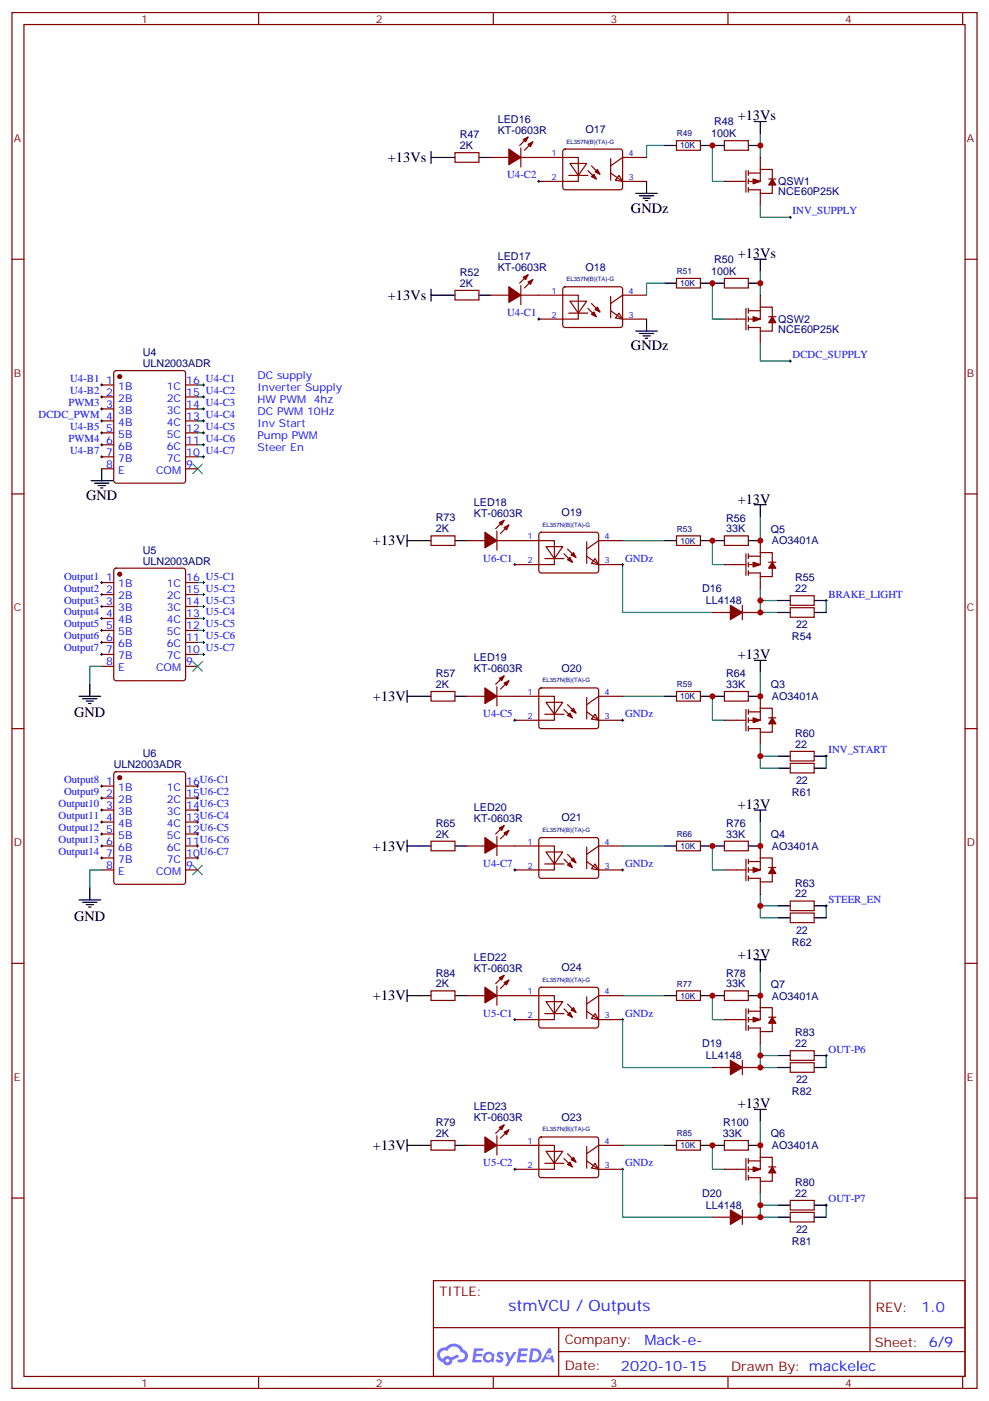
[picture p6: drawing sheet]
<svg xmlns="http://www.w3.org/2000/svg" width="291mm" height="413mm" viewBox="0 0 291 413" stroke-linecap="round" stroke-linejoin="round" font-family="sans-serif">
<g fill="none" stroke="#870000" stroke-width=".35">
<path d="M3.5 3.7h284.4v405.3h-284.4zM7.1 7.2h277.2v398.3h-277.2zM76.2 3.7v3.5M145.3 3.7v3.5M214.5 3.7v3.5M283.6 3.7v3.5M3.5 76.4h3.6M284.3 76.4h3.6M3.5 145.5h3.6M284.3 145.5h3.6M3.5 214.7h3.6M284.3 214.7h3.6"/>
<path d="M3.5 283.8h3.6M284.3 283.8h3.6M3.5 353h3.6M284.3 353h3.6M127.7 377.3h156.6v28.2h-156.6zM256.3 377.3v20.9M127.7 391.1h156.5M164.6 398.2h119.6M164.6 391.1v14.2M76.2 405.5v3.5M145.3 405.5v3.5M214.5 405.5v3.5"/>
<path d="M283.6 405.5v3.5"/>
</g>
<g fill="#5487ff">
<path d="M146.7 398.5a1.22 1.22 0 0 1 1.7 .2l-.4 .6a.47 .47 0 0 0-.3-.4 .47 .47 0 0 0-.5 .2l.1 .2a1.14 1.14 0 0 1 .8 1.8 1.14 1.14 0 0 1-1.9 0l-.2-.2 .5-.6 .7 .5a.29 .29 0 0 0 .3-.3 .29 .29 0 0 0-.2-.3 1.04 1.04 0 0 1-.6-1.7z"/>
<path d="M139.7 397.2h2.4l.3 .2-.2 .5-1.8 .1-.1 .8h1.5l.3 .4-.3 .4h-1.6l-.2 1.1h1.7l.2 .3-.2 .3-2.6 .1z"/>
<path d="M152.8 397.2h2.4l.3 .2-.1 .5-1.8 .1-.2 .8h1.6l.3 .4-.4 .4h-1.6l-.1 1.1h1.7l.2 .3-.2 .3-2.6 .1z"/>
<path d="M161.6 397.2h.7l.3 1.3-.6 .3a.69 .69 0 0 0-1 .3 .69 .69 0 0 0 .4 .9 .69 .69 0 0 0 .9-.6l.5-.2 .6 2.2h-.8l-.2-.9h-1.8l-.5 .9h-.8z"/>
<path d="M148.8 398.3h.8l.6 1.8 1.1-1.8h.9l-2.6 4.2h-.8l.9-1.5z"/>
<path d="M156.4 397.2l-.6 4.2h1.3a2.11 2.11 0 0 0 2.5-2.1 2.11 2.11 0 0 0-2.5-2.1zM157.1 398a1.39 1.39 0 0 1 1.7 1.4 1.39 1.39 0 0 1-1.8 1.3h-.3z"/>
<path d="M142.7 398.8a1.54 1.54 0 0 0-.1 2.2 1.54 1.54 0 0 0 2.2 .1l.6 .3 .3-2.3-.2-.3h-.4a1.49 1.49 0 0 0-2.4 0zM143 399.8a.94 .94 0 0 1 1.8 0 .94 .94 0 0 1-1.8 0z"/>
<path d="M129.4 397.6a2.18 2.18 0 0 0 1.1 3.7 1.44 1.44 0 0 0 1.6 .9 1.44 1.44 0 0 0 1.2-1.4l2-1.1-.5-.7-1.9 1a1.47 1.47 0 0 0-2.4 .4 1.39 1.39 0 0 1-.7-1.9 1.39 1.39 0 0 1 2-.5 2.12 2.12 0 0 1 2.2-1.3 2.12 2.12 0 0 1 1.9 1.7 1.14 1.14 0 0 1 1.1 1.4 1.14 1.14 0 0 1-1.7 .7 .43 .43 0 0 0-.5 .4 .43 .43 0 0 0 .4 .5 1.98 1.98 0 0 0 2.5-1.2 1.98 1.98 0 0 0-1.2-2.6 3.1 3.1 0 0 0-5.3-.6l-.9 .1zM131.3 400.9a.55 .55 0 0 1 1.1 0 .55 .55 0 0 1-1.1 0z"/>
<circle cx="161.6" cy="399.3" r=".26"/>
</g>
<g fill="#870000" stroke="#870000" stroke-width=".35">
<path d="M221.9 52.7l2.1 .7-2.1 .8z"/>
<path d="M227.5 52.7l1.1 1.8h-2.1z"/>
<path d="M174.3 52l.7-.7 .7 1.4z"/>
<path d="M175.3 50.6l.7-.7 .7 1.4z"/>
<path d="M174.3 92.6l.7-.7 .7 1.4z"/>
<path d="M176 90.5l.7 1.4-1.4-.7z"/>
<path d="M221.9 93.3l2.1 .7-2.1 .7z"/>
<path d="M227.5 93.3l1.1 1.8h-2.1z"/>
<path d="M167.2 210.8l.7-.7 .7 1.4z"/>
<path d="M168.3 209.4l.7-.7 .7 1.4z"/>
<path d="M221.9 211.5l2.1 .7-2.1 .7z"/>
<path d="M227.5 211.5l1.1 1.8h-2.1z"/>
<path d="M221.9 255.6l2.1 .7-2.1 .7z"/>
<path d="M227.5 255.6l1.1 1.8h-2.1z"/>
<path d="M167.2 254.9l.7-.7 .7 1.4z"/>
<path d="M168.3 253.5l.7-.7 .7 1.4z"/>
<path d="M167.2 343.1l.7-.7 .7 1.4z"/>
<path d="M168.3 341.7l.7-.7 .7 1.4z"/>
<path d="M221.9 343.8l2.1 .7-2.1 .7z"/>
<path d="M227.5 343.8l1.1 1.7h-2.1z"/>
<path d="M221.9 299.7l2.1 .7-2.1 .7z"/>
<path d="M227.5 299.7l1.1 1.7h-2.1z"/>
<path d="M167.2 299l.7-.7 .7 1.4z"/>
<path d="M168.3 297.6l.7-.7 .7 1.4z"/>
<path d="M215.2 356.5l3.5 2.1-3.5 2.1z"/>
<path d="M215.2 312.4l3.5 2.1-3.5 2.1z"/>
<path d="M221.9 165.6l2.1 .7-2.1 .7z"/>
<path d="M227.5 165.6l1.1 1.8h-2.1z"/>
<path d="M167.2 164.9l.7-.7 .7 1.4z"/>
<path d="M168.3 163.5l.7-.7 .7 1.4z"/>
<path d="M155.6 42.5l1.4-.7-.7 1.4z"/>
<path d="M154.2 41.1l1.4-.7-.7 1.4z"/>
<path d="M149.9 43.9l3.6 2.5-3.6 2.1z"/>
<path d="M155.6 83.1l1.4-.7-.7 1.4z"/>
<path d="M154.2 81.7l1.4-.7-.7 1.4z"/>
<path d="M149.9 84.5l3.6 2.5-3.6 2.1z"/>
<path d="M148.5 155.4l1.4-.7-.7 1.4z"/>
<path d="M147.1 154l1.4-.7-.7 1.4z"/>
<path d="M142.9 156.8l3.5 2.5-3.5 2.1z"/>
<path d="M148.5 201.3l1.4-.7-.7 1.4z"/>
<path d="M147.1 199.8l1.4-.7-.7 1.5z"/>
<path d="M142.9 202.7l3.5 2.4-3.5 2.2z"/>
<path d="M148.5 245.4l1.4-.7-.7 1.4z"/>
<path d="M147.1 243.9l1.4-.7-.7 1.5z"/>
<path d="M142.9 246.8l3.5 2.4-3.5 2.2z"/>
<path d="M148.5 289.5l1.4-.8-.7 1.5z"/>
<path d="M147.1 288l1.4-.7-.7 1.4z"/>
<path d="M142.9 290.9l3.5 2.4-3.5 2.2z"/>
<path d="M148.5 333.6l1.4-.8-.7 1.5z"/>
<path d="M147.1 332.1l1.4-.7-.7 1.4z"/>
<path d="M142.9 335l3.5 2.4-3.5 2.1z"/>
<path d="M215.2 178.3l3.5 2.1-3.5 2.2z"/>
<circle cx="35.3" cy="169.2" r=".53"/>
<circle cx="35.3" cy="229.1" r=".53"/>
<circle cx="35.3" cy="110.9" r=".53"/>
</g>
<g fill="none" stroke="#870000" stroke-width=".35">
<path d="M134.1 45h7v2.8h-7zM144.6 46.4h5.3M153.5 46.4h16.9v7h-11.7M153.5 43.6v5.6M155.6 40.4l-2.5 2.5M157 41.8l-2.5 2.5M166 44.1l.5-.2 16.5 .1 .4 .6v10.9l-.7 .4-16.5-.1-.4-.6v-10.6zM167.6 51.7h5.6M167.9 48.2h5l-2.5 3.5zM173.2 50.3l2.5 2.4M174.3 48.9l2.4 2.4M179.9 51l3.5 2.4h7.1"/>
<path d="M179.9 46.7v6.4M182.4 51.7l1 1.7-2.1-.3zM190.5 46.4h-7.1l-3.5 2.5M199.3 41.5h7.1v2.8h-7.1zM213.4 41.5h7.1v2.8h-7.1zM213.4 53.4h6.4M219.8 50.3v6.3M220.5 51h3.5M220.5 50.3v1.4M220.5 52.7v1.5M220.5 55.2v1.4M224 49.9h3.5v2.8"/>
<path d="M224 49.9v3.5h-3.5M224 46.4v3.5M224 57v3.5M226.5 52.7h2.1M227.5 54.5v2.5h-3.5v-1.1h-3.5M134.1 85.5h7v2.9h-7zM144.6 87h5.3M153.5 87h16.9v7h-11.7M153.5 84.1v5.7M155.6 81l-2.5 2.4M157 82.4l-2.5 2.4M166 84.7l.5-.2h16.5l.4 .7v10.9l-.7 .4-16.5-.1-.4-.6v-10.6z"/>
<path d="M167.6 92.3h5.6M167.9 88.7h5l-2.5 3.6zM173.2 90.8l2.5 2.5M174.3 89.4l2.4 2.5M179.9 87.3v6.4M179.9 91.5l3.5 2.5h7.1M182.4 92.3l1 1.7-2.1-.3zM190.5 87h-7.1l-3.5 2.4M199.3 82h7.1v2.8h-7.1zM213.4 82h7.1v2.8h-7.1zM213.4 94h6.4M219.8 90.8v6.4"/>
<path d="M220.5 90.8v1.5M220.5 93.3v1.4M220.5 95.8v1.4M220.5 91.5h3.5M224 90.5h3.5v2.8M224 90.5v3.5h-3.5M224 87v3.5M224 97.5v3.6M226.5 93.3h2.1M227.5 95.1v2.4h-3.5v-1h-3.5M30 113.4h3.5M30 116.9h3.5"/>
<path d="M33.7 109.4l.5-.2h19.8l.6 .4 .1 32-.5 .7h-20l-.6-.4-.1-32zM54.7 113.4h3.5M54.7 116.9h3.5M30 120.5h3.5M30 124h3.5M30 127.5h3.5M30 131.1h3.5M30 134.6h3.5M30 138.1h3.5M54.7 120.5h3.5M54.7 124h3.5M54.7 127.5h3.5"/>
<path d="M54.7 131.1h3.5M54.7 134.6h3.5M54.7 138.1h3.5M127 157.9h7.1v2.8h-7.1zM137.6 159.3h5.3M146.4 159.3h16.9v7h-11.6M146.4 156.5v5.6M148.5 153.3l-2.5 2.5M149.9 154.7l-2.4 2.5M159 157l.5-.2 16.5 .1 .4 .6-.1 10.9-.6 .4-16.5-.1-.5-.6v-10.6zM172.9 159.6v6.4M183.4 159.3h-7l-3.5 2.4"/>
<path d="M199.3 157.9h7.1v2.8h-7.1zM213.4 157.9h7.1v2.8h-7.1zM224 159.3v3.5M30 171.6h3.5M30 175.2h3.5M30 178.7h3.5M33.7 167.6l.5-.2h19.8l.6 .4 .1 32-.5 .7-20 .1-.6-.5-.1-32zM54.7 171.6h3.5M54.7 175.2h3.5M54.7 178.7h3.5M160.5 164.6h5.7M160.9 161h4.9l-2.5 3.6z"/>
<path d="M166.2 163.2l2.4 2.4M167.2 161.7l2.5 2.5M172.9 163.9l3.5 2.4h7M175.3 164.6l1.1 1.7-2.1-.3zM213.4 166.3h6.4M218.7 178.3v4.3M219.8 163.2v6.3M220.5 163.2v1.4M220.5 165.6v1.4M220.5 168.1v1.4M220.5 163.9h3.5M224 162.8h3.5v2.8"/>
<path d="M224 162.8v3.5h-3.5M224 169.9v3.5M226.5 165.6h2.1M227.5 167.4v2.5h-3.5v-1.1h-3.5M232.8 179h7.1v2.9h-7.1zM232.8 175.5h7.1v2.8h-7.1zM30 182.2h3.5M30 185.7h3.5M30 189.3h3.5M30 192.8h3.5M30 196.3h3.5M54.7 182.2h3.5"/>
<path d="M54.7 185.7h3.5M54.7 189.3h3.5M54.7 192.8h3.5M54.7 196.3h3.5M148.5 199.1l-2.5 2.5M209.9 180.4h5.3M218.7 180.4h5.3M127 203.7h7.1v2.9h-7.1zM137.6 205.1h5.3M146.4 205.1h16.9v7.1h-11.6M146.4 202.3v5.7M149.9 200.6l-2.4 2.4"/>
<path d="M159 202.9l.5-.2h16.5l.4 .7-.1 10.8-.6 .5-16.5-.1-.5-.6v-10.6zM160.5 210.4h5.7M160.9 206.9h4.9l-2.5 3.5zM166.2 209l2.4 2.5M167.2 207.6l2.5 2.5M172.9 209.7l3.5 2.5h7M172.9 205.5v6.3M175.3 210.4l1.1 1.8-2.1-.4zM183.4 205.1h-7l-3.5 2.5M199.3 203.7h7.1v2.9h-7.1zM213.4 203.7h7.1v2.9h-7.1zM213.4 212.2h6.4"/>
<path d="M219.8 209v6.4M220.5 209v1.4M220.5 211.5v1.4M220.5 214v1.4M220.5 209.7h3.5M224 208.7h3.5v2.8M224 208.7v3.5h-3.5M224 205.1v3.6M224 215.7v3.6M226.5 211.5h2.1M227.5 213.3v2.4h-3.5v-1h-3.5M30 231.6h3.5"/>
<path d="M30 235.1h3.5M30 238.7h3.5M33.7 227.6l.5-.2h19.8l.6 .4 .1 32-.5 .7h-20l-.6-.4-.1-32zM54.7 231.6h3.5M54.7 235.1h3.5M54.7 238.7h3.5M232.8 221.4h7.1v2.8h-7.1zM232.8 224.9h7.1v2.8h-7.1zM30 256.3h3.5M30 249.2h3.5M30 242.2h3.5M30 245.7h3.5"/>
<path d="M30 252.8h3.5M54.7 256.3h3.5M54.7 249.2h3.5M54.7 242.2h3.5M54.7 245.7h3.5M54.7 252.8h3.5M127 247.8h7.1v2.8h-7.1zM137.6 249.2h5.3M146.4 249.2h16.9v7.1h-11.6M146.4 246.4v5.7M148.5 243.2l-2.5 2.5M149.9 244.7l-2.4 2.4"/>
<path d="M159 247l.5-.2h16.5l.4 .7-.1 10.8-.6 .5-16.5-.1-.5-.6v-10.6zM160.5 254.5h5.7M160.9 251h4.9l-2.5 3.5zM166.2 253.1l2.4 2.5M167.2 251.7l2.5 2.5M172.9 249.6v6.3M172.9 253.8l3.5 2.5h7M175.3 254.5l1.1 1.8-2.1-.4zM183.4 249.2h-7l-3.5 2.5M199.3 247.8h7.1v2.8h-7.1zM213.4 247.8h7.1v2.8h-7.1zM213.4 256.3h6.4"/>
<path d="M219.8 253.1v6.4M220.5 253.1v1.4M220.5 255.6v1.4M220.5 258.1v1.4M220.5 253.8h3.5M224 252.8h3.5v2.8M224 252.8v3.5h-3.5M224 249.2v3.6M224 259.8v3.5M226.5 255.6h2.1M227.5 257.4v2.4h-3.5v-1h-3.5M232.8 269h7.1v2.8h-7.1z"/>
<path d="M232.8 265.5h7.1v2.8h-7.1zM127 291.9h7.1v2.8h-7.1zM137.6 293.3h5.3M146.4 293.3h16.9v7.1h-11.6M146.4 290.5v5.7M148.5 287.3l-2.5 2.5M149.9 288.7l-2.4 2.5M159 291.1l.5-.2h16.5l.4 .7-.1 10.8-.6 .5-16.5-.1-.5-.6v-10.6zM160.5 298.6h5.7M160.9 295.1h4.9l-2.5 3.5zM166.2 297.2l2.4 2.5M167.2 295.8l2.5 2.5"/>
<path d="M172.9 293.7v6.3M172.9 297.9l3.5 2.5h7M175.3 298.6l1.1 1.8-2.1-.4zM183.4 293.3h-7l-3.5 2.5M199.3 291.9h7.1v2.8h-7.1zM213.4 291.9h7.1v2.8h-7.1zM219.8 297.2v6.4M220.5 297.2v1.4M220.5 299.7v1.4M220.5 297.9h3.5M224 296.9h3.5v2.8M224 296.9v3.5h-3.5"/>
<path d="M224 293.3v3.6M226.5 299.7h2.1M209.9 314.5h5.3M213.4 300.4h6.4M218.7 312.4v4.2M218.7 314.5h5.3M220.5 302.2v1.4M224 303.9v3.5M227.5 301.4v2.5h-3.5v-1h-3.5M232.8 313.1h7.1v2.8h-7.1zM232.8 309.6h7.1v2.8h-7.1zM127 336h7.1v2.8h-7.1z"/>
<path d="M137.6 337.4h5.3M146.4 337.4h16.9v7.1h-11.6M146.4 334.6v5.7M148.5 331.4l-2.5 2.5M149.9 332.8l-2.4 2.5M159 335.2l.5-.2h16.5l.4 .7-.1 10.8-.6 .5-16.5-.1-.5-.6v-10.6zM160.9 339.2h4.9l-2.5 3.5zM167.2 339.9l2.5 2.5M172.9 337.8v6.3M183.4 337.4h-7l-3.5 2.5M199.3 336h7.1v2.8h-7.1zM213.4 336h7.1v2.8h-7.1z"/>
<path d="M224 337.4v3.6M160.5 342.7h5.7M166.2 341.3l2.4 2.5M172.9 342l3.5 2.5h7M175.3 342.7l1.1 1.8-2.1-.4zM209.9 358.6h5.3M213.4 344.5h6.4M218.7 356.5v4.2M218.7 358.6h5.3M219.8 341.3v6.4M220.5 341.3v1.4M220.5 343.8v1.4"/>
<path d="M220.5 346.3v1.4M220.5 342h3.5M224 341h3.5v2.8M224 341v3.5h-3.5M224 348v3.5M226.5 343.8h2.1M227.5 345.5v2.5h-3.5v-1h-3.5M232.8 353.7h7.1v2.8h-7.1zM232.8 357.2h7.1v2.8h-7.1z"/>
</g>
<g fill="none" stroke="#000" stroke-width=".35">
<path d="M222.2 35.8h3.6M224 35.8v3.5M127 46.4h7.1M127 44.6v3.6M141.1 46.4h3.5M187.3 57h6.4M188.4 57.7h4.2M189.4 58.4h2.2M190.1 59.1h.8M190.5 53.4v3.6M195.8 42.9h3.5M206.4 42.9h7"/>
<path d="M220.5 42.9h3.5M222.2 76.4h3.6M224 76.4v3.5M127 85.2v3.5M127 87h7.1M141.1 87h3.5M187.3 97.5h6.4M188.4 98.2h4.2M189.4 99h2.2M190.1 99.7h.8M190.5 94v3.5M195.8 83.4h3.5"/>
<path d="M206.4 83.4h7M220.5 83.4h3.5M30 138.1v3.5M26.8 141.6h6.4M27.9 142.3h4.2M28.9 143.1h2.1M29.6 143.8h.7M119.9 157.5v3.5M119.9 159.3h7.1M134.1 159.3h3.5M195.8 159.3h3.5M206.4 159.3h7"/>
<path d="M220.5 159.3h3.5M222.2 148.7h3.6M224 148.7v3.5M229.3 176.9h3.5M239.9 176.9h3.5M222.2 194.6h3.6M224 194.6v3.5M229.3 180.4h3.5M239.9 180.4h3.5M23.3 205.1h6.3M24.3 205.8h4.3M25.4 206.6h2.1"/>
<path d="M26.1 207.3h.7M26.5 201.6v3.5M119.9 205.1h7.1M119.9 203.4v3.5M134.1 205.1h3.5M195.8 205.1h3.5M206.4 205.1h7M220.5 205.1h3.5M222.2 238.7h3.6M224 238.7v3.5M229.3 222.8h3.5M229.3 226.3h3.5"/>
<path d="M239.9 222.8h3.5M239.9 226.3h3.5M119.9 247.5v3.5M119.9 249.2h7.1M134.1 249.2h3.5M195.8 249.2h3.5M206.4 249.2h7M220.5 249.2h3.5M23.3 265.1h6.3M24.3 265.8h4.3M25.4 266.5h2.1M26.1 267.2h.7"/>
<path d="M26.5 261.6v3.5M229.3 270.4h3.5M229.3 266.9h3.5M239.9 270.4h3.5M239.9 266.9h3.5M119.9 291.6v3.5M119.9 293.3h7.1M134.1 293.3h3.5M195.8 293.3h3.5M206.4 293.3h7M220.5 293.3h3.5M222.2 282.8h3.6"/>
<path d="M224 282.8v3.5M229.3 314.5h3.5M229.3 311h3.5M239.9 314.5h3.5M239.9 311h3.5M119.9 335.7v3.5M119.9 337.4h7.1M134.1 337.4h3.5M195.8 337.4h3.5M206.4 337.4h7M220.5 337.4h3.5M222.2 326.8h3.6"/>
<path d="M224 326.8v3.6M229.3 355.1h3.5M229.3 358.6h3.5M239.9 355.1h3.5M239.9 358.6h3.5"/>
</g>
<g fill="none" stroke="#000" stroke-width=".29">
<path d="M158.4 53.4h.7M158.7 53.1v.7M232.5 64h.7M232.8 63.7v.7M158.4 94h.7M158.7 93.7v.7M29.6 116.9h.7M29.6 113.4h.7M30 113.1v.7M30 116.6v.7M59.6 116.9h.7M59.6 113.4h.7"/>
<path d="M60 113.1v.7M60 116.6v.7M232.5 106.4h.7M232.8 106v.7M29.6 134.6h.7M29.6 127.5h.7M29.6 124h.7M29.6 120.5h.7M29.6 131.1h.7M30 120.1v.7M30 123.6v.8M30 127.2v.7"/>
<path d="M30 130.7v.7M30 134.2v.7M59.6 134.6h.7M59.6 127.5h.7M59.6 124h.7M59.6 120.5h.7M59.6 131.1h.7M60 120.1v.7M60 123.6v.8M60 127.2v.7M60 130.7v.7M60 134.2v.7"/>
<path d="M29.6 171.6h.7M29.6 175.2h.7M29.6 178.7h.7M30 171.3v.7M30 174.8v.7M30 178.3v.7M59.6 171.6h.7M59.6 175.2h.7M59.6 178.7h.7M60 171.3v.7M60 174.8v.7M60 178.3v.7"/>
<path d="M151.3 166.3h.7M151.7 166v.7M183.1 166.3h.7M183.4 166v.7M243.1 176.9h.7M243.4 176.6v.7M29.6 182.2h.7M29.6 185.7h.7M29.6 189.3h.7M29.6 192.8h.7M30 181.9v.7M30 185.4v.7"/>
<path d="M30 188.9v.7M30 192.4v.7M59.6 182.2h.7M59.6 185.7h.7M59.6 189.3h.7M59.6 192.8h.7M60 181.9v.7M60 185.4v.7M60 188.9v.7M60 192.4v.7M151.3 212.2h.7M151.7 211.8v.7"/>
<path d="M183.1 212.2h.7M183.4 211.8v.7M29.6 238.7h.7M29.6 235.1h.7M29.6 231.6h.7M30 231.2v.8M30 234.8v.7M30 238.3v.7M57.9 238.7h.7M57.9 235.1h.7M57.9 231.6h.7M58.2 231.2v.8"/>
<path d="M58.2 234.8v.7M58.2 238.3v.7M243.1 222.8h.7M243.4 222.4v.7M29.6 252.8h.7M29.6 249.2h.7M29.6 245.7h.7M29.6 242.2h.7M30 241.8v.7M30 245.4v.7M30 248.9v.7M30 252.4v.7"/>
<path d="M57.9 252.8h.7M57.9 249.2h.7M57.9 245.7h.7M57.9 242.2h.7M58.2 241.8v.7M58.2 245.4v.7M58.2 248.9v.7M58.2 252.4v.7M151.3 256.3h.7M151.7 255.9v.7M183.1 256.3h.7M183.4 255.9v.7"/>
<path d="M243.1 266.9h.7M243.4 266.5v.7M151.3 300.4h.7M151.7 300v.7M183.1 300.4h.7M183.4 300v.7M243.1 311h.7M243.4 310.6v.7M151.3 344.5h.7M151.7 344.1v.7M183.1 344.5h.7M183.4 344.1v.7"/>
<path d="M243.1 355.1h.7M243.4 354.7v.7"/>
</g>
<g fill="none" stroke="#008700" stroke-width=".35">
<path d="M224 39.3v7.1M195.8 42.9h-5.3v3.5M209.9 42.9v10.5h3.5M224 60.5v3.5h8.8M224 79.9v7.1M195.8 83.4h-5.3v3.6M209.9 83.4v10.6h3.5M58.2 113.4h1.8M58.2 116.9h1.8M224 101.1v5.3h8.8M58.2 124h1.8M58.2 120.5h1.8"/>
<path d="M58.2 127.5h1.8M58.2 131.1h1.8M58.2 134.6h1.8M183.4 159.3h12.4M209.9 159.3v7h3.5M224 152.2v7.1M58.2 171.6h1.8M58.2 175.2h1.8M58.2 178.7h1.8M183.4 166.3v14.1h26.5M224 173.4v7h5.3M224 176.9h5.3"/>
<path d="M243.4 176.9v3.5M30 196.3h-3.5v5.3M58.2 182.2h1.8M58.2 185.7h1.8M58.2 189.3h1.8M58.2 192.8h1.8M224 198.1v7M183.4 205.1h12.4M209.9 205.1v7.1h3.5M224 219.3v7h5.3M224 222.8h5.3M243.4 222.8v3.5"/>
<path d="M30 256.3h-3.5v5.3M183.4 249.2h12.4M209.9 249.2v7.1h3.5M224 242.2v7M224 263.3v7.1h5.3M224 266.9h5.3M243.4 266.9v3.5M183.4 293.3h12.4M209.9 293.3v7.1h3.5M224 286.3v7M183.4 300.4v14.1h26.5M224 307.4v7.1h5.3"/>
<path d="M224 311h5.3M243.4 311v3.5M183.4 337.4h12.4M209.9 337.4v7.1h3.5M224 330.4v7M183.4 344.5v14.1h26.5M224 351.5v7.1h5.3M224 355.1h5.3M243.4 355.1v3.5"/>
</g>
<path d="M56.8 136.7l2.8 2.8M59.6 136.7l-2.8 2.8M56.8 194.9l2.8 2.8M59.6 194.9l-2.8 2.8M56.8 254.9l2.8 2.8M59.6 254.9l-2.8 2.8" fill="none" stroke="#3c3" stroke-width=".35"/>
<g fill="#c00">
<circle cx="224" cy="222.8" r=".88"/>
<circle cx="224" cy="266.9" r=".88"/>
<circle cx="224" cy="355.1" r=".88"/>
<circle cx="224" cy="314.5" r=".88"/>
<circle cx="224" cy="311" r=".88"/>
<circle cx="224" cy="358.6" r=".88"/>
<circle cx="224" cy="176.9" r=".88"/>
<circle cx="224" cy="180.4" r=".88"/>
<circle cx="209.9" cy="42.9" r=".88"/>
<circle cx="224" cy="42.9" r=".88"/>
<circle cx="224" cy="83.4" r=".88"/>
<circle cx="209.9" cy="83.4" r=".88"/>
<circle cx="209.9" cy="159.3" r=".88"/>
<circle cx="224" cy="159.3" r=".88"/>
<circle cx="224" cy="205.1" r=".88"/>
<circle cx="209.9" cy="205.1" r=".88"/>
<circle cx="224" cy="249.2" r=".88"/>
<circle cx="209.9" cy="249.2" r=".88"/>
<circle cx="209.9" cy="293.3" r=".88"/>
<circle cx="224" cy="293.3" r=".88"/>
<circle cx="224" cy="337.4" r=".88"/>
<circle cx="209.9" cy="337.4" r=".88"/>
</g>
<text font-size="4.6" fill="#00f" x="149.8" y="386.3">stmVCU / Outputs</text>
<g font-size="4.2">
<text x="217.4" y="35.5">+13Vs</text>
<text x="114.3" y="47.8">+13Vs</text>
<text x="185.9" y="62.6">GNDz</text>
<text x="217.4" y="76">+13Vs</text>
<text x="114.3" y="88.4">+13Vs</text>
<text x="185.9" y="103.2">GNDz</text>
<text x="25.4" y="147.3">GND</text>
<text x="217.4" y="148.3">+13V</text>
<text x="109.9" y="160.7">+13V</text>
<text x="217.4" y="194.2">+13V</text>
<text x="109.9" y="206.5">+13V</text>
<text x="21.9" y="211.2">GND</text>
<text x="217.4" y="238.3">+13V</text>
<text x="109.9" y="250.6">+13V</text>
<text x="21.9" y="271.2">GND</text>
<text x="217.4" y="282.4">+13V</text>
<text x="109.9" y="294.7">+13V</text>
<text x="217.4" y="326.5">+13V</text>
<text x="109.9" y="338.8">+13V</text>
</g>
<g font-size="4.2" fill="#00f">
<text x="271.5" y="386.6">1.0</text>
<text x="189.9" y="396.1">Mack-e-</text>
<text x="183" y="403.9">2020-10-15</text>
</g>
<g font-size="3.9" fill="#800">
<text x="129.5" y="381.9">TITLE:</text>
<text x="258.1" y="386.6">REV:</text>
<text x="166.4" y="396.1">Company:</text>
<text x="257.7" y="396.7">Sheet: 6/9</text>
<text x="166.4" y="403.8">Date:</text>
<text x="215.4" y="403.8">Drawn By: mackelec</text>
</g>
<g font-size="3.2" fill="#800">
<text x="41.6" y="6.7">1</text>
<text x="110.8" y="6.7">2</text>
<text x="179.9" y="6.7">3</text>
<text x="249.1" y="6.7">4</text>
<text x="4.1" y="41.8">A</text>
<text x="284.9" y="41.8">A</text>
<text x="4.1" y="110.9">B</text>
<text x="284.9" y="110.9">B</text>
<text x="4.1" y="180.1">C</text>
<text x="284.9" y="180.1">C</text>
<text x="4.1" y="249.2">D</text>
<text x="284.9" y="249.2">D</text>
<text x="4.1" y="318.4">E</text>
<text x="284.9" y="318.4">E</text>
<text x="41.6" y="408.5">1</text>
<text x="110.8" y="408.5">2</text>
<text x="179.9" y="408.5">3</text>
<text x="249.1" y="408.5">4</text>
</g>
<g font-size="3.2" fill="#000080">
<text x="135.5" y="40.7">R47</text>
<text x="146.7" y="39.3">KT-0603R</text>
<text x="146.7" y="36.1">LED16</text>
<text x="172.5" y="39.2">O17</text>
<text x="209.5" y="40.5">100K</text>
<text x="210.4" y="37">R48</text>
<text x="135.5" y="43.9">2K</text>
<text x="229.3" y="57.6">NCE60P25K</text>
<text x="229.3" y="54.6">QSW1</text>
<text x="146.7" y="76.7">LED17</text>
<text x="210.4" y="77.5">R50</text>
<text x="135.5" y="81.3">R52</text>
<text x="146.7" y="79.9">KT-0603R</text>
<text x="172.5" y="79.7">O18</text>
<text x="209.5" y="81.1">100K</text>
<text x="135.5" y="84.5">2K</text>
<text x="229.3" y="95.2">QSW2</text>
<text x="229.3" y="98.1">NCE60P25K</text>
<text x="42.1" y="105">U4</text>
<text x="42.1" y="108.1">ULN2003ADR</text>
<text x="139.6" y="149">LED18</text>
<text x="128.4" y="153.6">R73</text>
<text x="139.6" y="152.2">KT-0603R</text>
<text x="165.5" y="152">O19</text>
<text x="213.9" y="153.7">R56</text>
<text x="128.4" y="156.8">2K</text>
<text x="213.9" y="156.8">33K</text>
<text x="227.1" y="156.9">Q5</text>
<text x="227.4" y="160.4">AO3401A</text>
<text x="42.1" y="166.3">ULN2003ADR</text>
<text x="42.1" y="163.2">U5</text>
<text x="234.3" y="171.2">R55</text>
<text x="206.9" y="174.5">D16</text>
<text x="207.9" y="178.1">LL4148</text>
<text x="234.3" y="174.4">22</text>
<text x="234.5" y="185.1">22</text>
<text x="233.3" y="188.6">R54</text>
<text x="139.6" y="194.9">LED19</text>
<text x="165.5" y="197.9">O20</text>
<text x="128.4" y="202.7">2K</text>
<text x="128.4" y="199.5">R57</text>
<text x="139.6" y="198.1">KT-0603R</text>
<text x="213.9" y="202.7">33K</text>
<text x="213.9" y="199.5">R64</text>
<text x="227.1" y="202.7">Q3</text>
<text x="227.4" y="206.3">AO3401A</text>
<text x="234.3" y="220.3">22</text>
<text x="234.3" y="217.1">R60</text>
<text x="33.5" y="226.3">ULN2003ADR</text>
<text x="42.1" y="223.1">U6</text>
<text x="234.5" y="230.9">22</text>
<text x="139.6" y="239">LED20</text>
<text x="233.3" y="234.5">R61</text>
<text x="128.4" y="243.6">R65</text>
<text x="139.6" y="242.2">KT-0603R</text>
<text x="165.5" y="242">O21</text>
<text x="213.9" y="243.5">R76</text>
<text x="128.4" y="246.8">2K</text>
<text x="213.9" y="246.8">33K</text>
<text x="227.1" y="246.8">Q4</text>
<text x="227.4" y="250.4">AO3401A</text>
<text x="234.3" y="261.2">R63</text>
<text x="234.3" y="264.4">22</text>
<text x="234.5" y="275">22</text>
<text x="233.3" y="278.6">R62</text>
<text x="128.4" y="287.7">R84</text>
<text x="139.6" y="286.3">KT-0603R</text>
<text x="139.6" y="283.1">LED22</text>
<text x="165.5" y="286.1">O24</text>
<text x="213.9" y="287.7">R78</text>
<text x="128.4" y="290.9">2K</text>
<text x="213.9" y="290.9">33K</text>
<text x="227.1" y="290.9">Q7</text>
<text x="227.4" y="294.5">AO3401A</text>
<text x="234.3" y="305.3">R83</text>
<text x="206.9" y="308.6">D19</text>
<text x="234.3" y="308.5">22</text>
<text x="207.9" y="312.1">LL4148</text>
<text x="233.3" y="322.7">R82</text>
<text x="234.5" y="319.1">22</text>
<text x="139.6" y="327.2">LED23</text>
<text x="128.4" y="335">2K</text>
<text x="128.4" y="331.8">R79</text>
<text x="139.6" y="330.4">KT-0603R</text>
<text x="165.5" y="330.2">O23</text>
<text x="213" y="335">33K</text>
<text x="213" y="331.8">R100</text>
<text x="227.1" y="335">Q6</text>
<text x="227.4" y="338.6">AO3401A</text>
<text x="206.9" y="352.7">D20</text>
<text x="234.3" y="352.6">22</text>
<text x="234.3" y="349.4">R80</text>
<text x="207.9" y="356.2">LL4148</text>
<text x="234.5" y="363.2">22</text>
<text x="233.3" y="366.8">R81</text>
</g>
<g font-size="3.2" fill="#00f">
<text x="149.4" y="52.6">U4-C2</text>
<text x="233.5" y="63.1">INV_SUPPLY</text>
<text x="149.4" y="93.1">U4-C1</text>
<text x="233.5" y="105.5">DCDC_SUPPLY</text>
<text x="20.7" y="112.5">U4-B1</text>
<text x="31.3" y="113.1">1</text>
<text x="54.9" y="113.1">16 U4-C1</text>
<text x="75.8" y="111.7">DC supply</text>
<text x="20.1" y="119.6">PWM3</text>
<text x="20.7" y="116.1">U4-B2</text>
<text x="31.3" y="116.6">2</text>
<text x="34.8" y="114.8">1B</text>
<text x="34.8" y="118.4">2B</text>
<text x="49.1" y="118.4">2C</text>
<text x="49.1" y="114.8">1C</text>
<text x="54.9" y="116.6">15 U4-C2</text>
<text x="75.8" y="118.7">HW PWM 4hz</text>
<text x="75.8" y="115.2">Inverter Supply</text>
<text x="11.4" y="123.1">DCDC_PWM 4</text>
<text x="31.3" y="120.1">3</text>
<text x="34.8" y="121.9">3B</text>
<text x="34.8" y="125.4">4B</text>
<text x="49.1" y="125.4">4C</text>
<text x="49.1" y="121.9">3C</text>
<text x="54.9" y="123.6">13 U4-C4</text>
<text x="54.9" y="120.1">14 U4-C3</text>
<text x="75.8" y="122.2">DC PWM 10Hz</text>
<text x="75.8" y="125.8">Inv Start</text>
<text x="20.1" y="130.2">PWM4</text>
<text x="20.7" y="126.6">U4-B5</text>
<text x="31.3" y="127.2">5</text>
<text x="31.3" y="130.7">6</text>
<text x="34.8" y="128.9">5B</text>
<text x="49.1" y="128.9">5C</text>
<text x="54.9" y="130.7">11 U4-C6</text>
<text x="54.9" y="127.2">12 U4-C5</text>
<text x="75.8" y="129.3">Pump PWM</text>
<text x="20.7" y="133.7">U4-B7</text>
<text x="31.3" y="134.2">7</text>
<text x="31.3" y="137.8">8</text>
<text x="34.8" y="132.5">6B</text>
<text x="34.8" y="136">7B</text>
<text x="49.1" y="136">7C</text>
<text x="49.1" y="132.5">6C</text>
<text x="54.9" y="137.8">9</text>
<text x="54.9" y="134.2">10 U4-C7</text>
<text x="75.8" y="132.8">Steer En</text>
<text x="34.8" y="139.5">E</text>
<text x="46" y="139.5">COM</text>
<text x="142.4" y="165.5">U6-C1</text>
<text x="184.1" y="165.5">GNDz</text>
<text x="18.9" y="170.7">Output1</text>
<text x="31.3" y="171.3">1</text>
<text x="34.8" y="173">1B</text>
<text x="49.1" y="173">1C</text>
<text x="54.9" y="171.3">16 U5-C1</text>
<text x="18.9" y="174.3">Output2</text>
<text x="18.9" y="177.8">Output3</text>
<text x="31.3" y="174.8">2</text>
<text x="31.3" y="178.3">3</text>
<text x="34.8" y="176.6">2B</text>
<text x="49.1" y="176.6">2C</text>
<text x="54.9" y="178.3">14 U5-C3</text>
<text x="54.9" y="174.8">15 U5-C2</text>
<text x="244.1" y="176">BRAKE_LIGHT</text>
<text x="18.9" y="181.3">Output4</text>
<text x="18.9" y="184.9">Output5</text>
<text x="31.3" y="181.9">4</text>
<text x="31.3" y="185.4">5</text>
<text x="34.8" y="180.1">3B</text>
<text x="34.8" y="183.6">4B</text>
<text x="49.1" y="183.6">4C</text>
<text x="49.1" y="180.1">3C</text>
<text x="54.9" y="185.4">12 U5-C5</text>
<text x="54.9" y="181.9">13 U5-C4</text>
<text x="18.9" y="188.4">Output6</text>
<text x="18.9" y="191.9">Output7</text>
<text x="31.3" y="188.9">6</text>
<text x="34.8" y="187.1">5B</text>
<text x="34.8" y="190.7">6B</text>
<text x="49.1" y="190.7">6C</text>
<text x="49.1" y="187.1">5C</text>
<text x="54.9" y="188.9">11 U5-C6</text>
<text x="31.3" y="192.4">7</text>
<text x="31.3" y="196">8</text>
<text x="34.8" y="194.2">7B</text>
<text x="34.8" y="197.7">E</text>
<text x="46" y="197.7">COM</text>
<text x="49.1" y="194.2">7C</text>
<text x="54.9" y="196">9</text>
<text x="54.9" y="192.4">10 U5-C7</text>
<text x="142.4" y="211.3">U4-C5</text>
<text x="184.1" y="211.3">GNDz</text>
<text x="244.1" y="221.9">INV_START</text>
<text x="18.9" y="230.7">Output8</text>
<text x="31.3" y="231.2">1</text>
<text x="34.8" y="233">1B</text>
<text x="49.1" y="233">1C</text>
<text x="54.9" y="231.2">16U6-C1</text>
<text x="17.3" y="237.8">Output10</text>
<text x="18.9" y="234.2">Output9</text>
<text x="31.3" y="234.8">2</text>
<text x="31.3" y="238.3">3</text>
<text x="34.8" y="236.5">2B</text>
<text x="49.1" y="236.5">2C</text>
<text x="54.9" y="238.3">14U6-C3</text>
<text x="54.9" y="234.8">15U6-C2</text>
<text x="17.3" y="244.8">Output12</text>
<text x="17.3" y="241.3">Output11</text>
<text x="31.3" y="241.8">4</text>
<text x="31.3" y="245.4">5</text>
<text x="34.8" y="240.1">3B</text>
<text x="34.8" y="243.6">4B</text>
<text x="49.1" y="243.6">4C</text>
<text x="49.1" y="240.1">3C</text>
<text x="54.9" y="245.4">12U6-C5</text>
<text x="54.9" y="241.8">13U6-C4</text>
<text x="17.3" y="251.9">Output14</text>
<text x="17.3" y="248.4">Output13</text>
<text x="31.3" y="248.9">6</text>
<text x="34.8" y="247.1">5B</text>
<text x="34.8" y="250.6">6B</text>
<text x="49.1" y="250.6">6C</text>
<text x="49.1" y="247.1">5C</text>
<text x="54.9" y="248.9">11U6-C6</text>
<text x="31.3" y="252.4">7</text>
<text x="31.3" y="255.9">8</text>
<text x="34.8" y="254.2">7B</text>
<text x="34.8" y="257.7">E</text>
<text x="46" y="257.7">COM</text>
<text x="49.1" y="254.2">7C</text>
<text x="54.9" y="255.9">9</text>
<text x="54.9" y="252.4">10U6-C7</text>
<text x="142.4" y="255.4">U4-C7</text>
<text x="184.1" y="255.4">GNDz</text>
<text x="244.1" y="266">STEER_EN</text>
<text x="142.4" y="299.5">U5-C1</text>
<text x="184.1" y="299.5">GNDz</text>
<text x="244.1" y="310.1">OUT-P6</text>
<text x="142.4" y="343.6">U5-C2</text>
<text x="184.1" y="343.6">GNDz</text>
<text x="244.1" y="354.2">OUT-P7</text>
</g>
<g font-size="2.5" fill="#000080">
<text x="199.4" y="40.2">R49</text>
<text x="200.4" y="43.7">10K</text>
<text x="199.4" y="80.8">R51</text>
<text x="200.4" y="84.3">10K</text>
<text x="199.4" y="156.6">R53</text>
<text x="200.5" y="160.2">10K</text>
<text x="199.4" y="202.5">R59</text>
<text x="200.4" y="206">10K</text>
<text x="199.4" y="246.6">R66</text>
<text x="200.5" y="250.1">10K</text>
<text x="199.4" y="290.7">R77</text>
<text x="200.5" y="294.3">10K</text>
<text x="199.4" y="334.8">R85</text>
<text x="200.5" y="338.3">10K</text>
</g>
<g font-size="2.5" fill="#00f">
<text x="162.5" y="46">1</text>
<text x="185.2" y="46">4</text>
<text x="162.5" y="53.1">2</text>
<text x="185.2" y="53.1">3</text>
<text x="162.5" y="86.6">1</text>
<text x="185.2" y="86.6">4</text>
<text x="162.5" y="93.7">2</text>
<text x="185.2" y="93.7">3</text>
<text x="155.4" y="158.9">1</text>
<text x="178.2" y="158.9">4</text>
<text x="155.4" y="166">2</text>
<text x="178.2" y="166">3</text>
<text x="155.4" y="204.8">1</text>
<text x="178.2" y="204.8">4</text>
<text x="155.4" y="211.8">2</text>
<text x="178.2" y="211.8">3</text>
<text x="155.4" y="248.9">1</text>
<text x="178.2" y="248.9">4</text>
<text x="155.4" y="255.9">2</text>
<text x="178.2" y="255.9">3</text>
<text x="155.4" y="293">1</text>
<text x="178.2" y="293">4</text>
<text x="155.4" y="300">2</text>
<text x="178.2" y="300">3</text>
<text x="155.4" y="337.1">1</text>
<text x="178.2" y="337.1">4</text>
<text x="155.4" y="344.1">2</text>
<text x="178.2" y="344.1">3</text>
</g>
<g font-size="1.8" fill="#000080">
<text x="166.9" y="42.3">EL357N(B)(TA)-G</text>
<text x="166.9" y="82.8">EL357N(B)(TA)-G</text>
<text x="159.8" y="155.2">EL357N(B)(TA)-G</text>
<text x="159.8" y="201">EL357N(B)(TA)-G</text>
<text x="159.8" y="245.1">EL357N(B)(TA)-G</text>
<text x="159.8" y="289.2">EL357N(B)(TA)-G</text>
<text x="159.8" y="333.3">EL357N(B)(TA)-G</text>
</g>
</svg>
